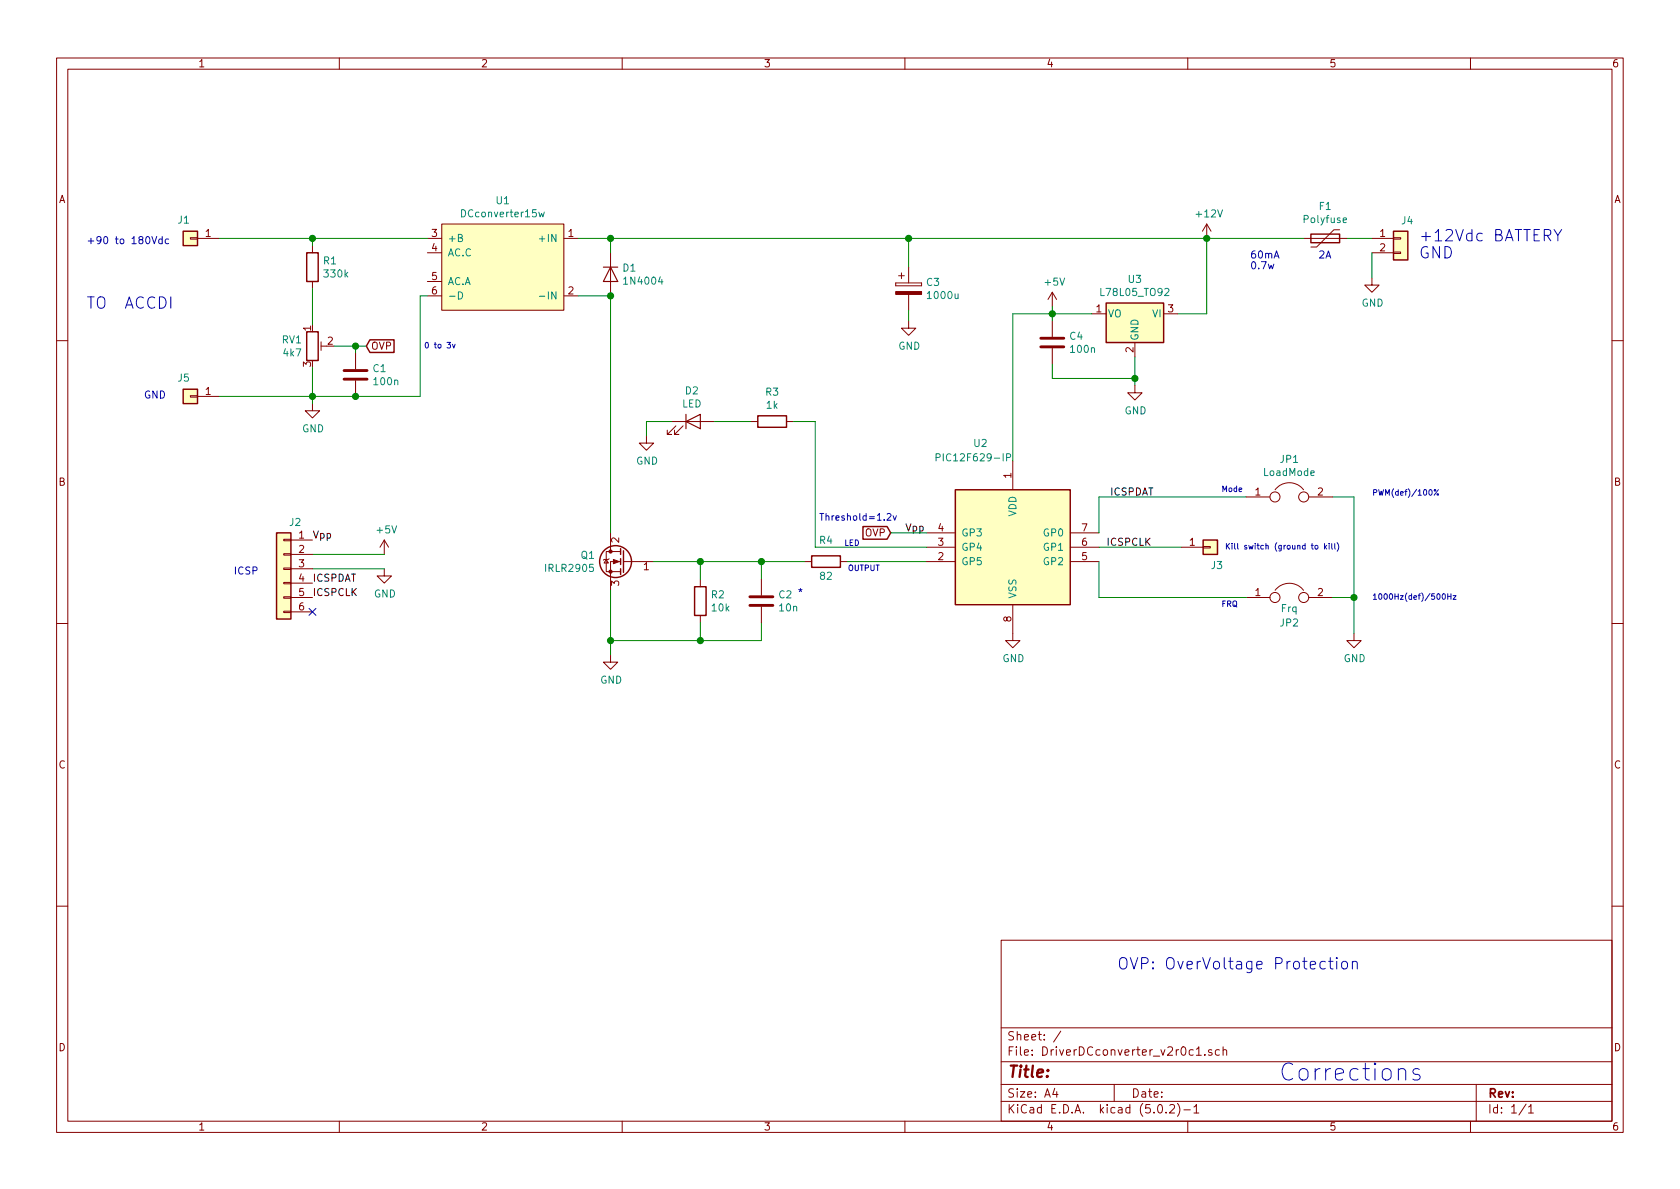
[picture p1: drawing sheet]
<svg xmlns="http://www.w3.org/2000/svg" width="297mm" height="210mm" viewBox="0 0 297 210" stroke-linecap="round" stroke-linejoin="round" font-family="sans-serif">
<g fill="none" stroke="#840000" stroke-width=".18">
<path d="M10 10.3h277v189.9h-277zM12 12.2h273v186.1h-273zM60 10.3v1.9M110 10.3v1.9M160 10.3v1.9M210 10.3v1.9M260 10.3v1.9M78.1 39.6h21.6v15.3h-21.6zM213.4 39.6l-.8 1.3M213.4 39.6v2.6M213.4 39.6l.7 1.3M33.7 42h1.2v.3h-1.2z"/>
<path d="M34.9 42.2h3.8M55.2 43.4v1.3M55.2 49.8v1.2M75.6 42.2h2.5M75.6 52.3h2.5M75.6 44.7h2.5M75.6 49.8h2.5M99.7 42.2h2.5M99.7 52.3h2.5M107.9 44.7v7.6M158.4 50v.5zM158.4 50.5h4.5z"/>
<path d="M158.4 50h4.5zM158.9 48.8h1M159.4 48.3v1M160.7 56.8v1.2h1.2l-1.2 1.3-1.3-1.3h1.3M160.7 47.2v2.8M160.7 52.1v2.8M162.9 50v.5zM186.1 51.7v2.5M186.1 56.8v2.8M186.1 51.7l-.8 1.3M186.1 51.7l.7 1.3M193 55.5h2.6"/>
<path d="M205.7 55.5h2.6M230.5 42.2h7.6M236.9 40.6h-1.1l-3 3.1h-1M242.6 49.1v1.3h1.2l-1.2 1.3-1.3-1.3h1.3M242.6 42.2h3.8M242.6 44.7h3.8M246.4 44.6h1.2v.2h-1.2zM246.4 42h1.2v.3h-1.2zM10 60.2h2M33.7 70h1.2v.2h-1.2zM34.9 70.1h3.8M55.2 71.4v1.2h1.3l-1.3 1.3-1.2-1.3h1.2"/>
<path d="M56.8 60.4v1.6M56.8 61.2h1M62.9 62.5v2.8M62.9 67.3v2.8M114.3 77.1v1.3h1.3l-1.3 1.2-1.3-1.2h1.3M118.7 74.5h7.7M119.5 75.3l-1.5 1.5h.7h-.7v-.7M120.8 75.3l-1.5 1.5h.7h-.7v-.7M132.7 74.5h1.3M139.1 74.5h1.2M186.1 61.6v2.8M200.7 68.2v1.3h1.2l-1.2 1.2-1.3-1.2h1.3"/>
<path d="M200.7 60.6v2.5M285 60.2h2M50.2 97.9h1.2v.3h-1.2zM50.2 95.4h1.2v.2h-1.2zM51.4 95.5h3.8M51.4 98h3.8M67.9 95.5l-.7 1.3M67.9 95.5v2.5M67.9 95.5l.8 1.3M107.2 98.9l.4 .7h-.8zM107.7 98.8l-.1 .1h-.8l-.1 .2M107.9 97.5h-.7v3.6h2.5"/>
<path d="M107.9 97.5h1.8M107.9 94.2v3.3M109.7 99.3h-1.8v5.1M110.2 99.3h5.4M142.2 99.3h1.3M148.6 99.3h1.3M163.8 99.3h5.1M163.8 96.8h5.1M163.8 94.2h5.1M179.1 81.5v5.1M189.2 99.3h5.1M189.2 96.8h5.1"/>
<path d="M189.2 94.2h5.1M208.9 96.8h3.8M212.7 96.6h1.3v.3h-1.3zM220.3 87.9h4.2M225.5 86.6a3.2 3.2 0 0 1 5 0M231.4 87.9h4.2M10 110.3h2M50.2 108.1h1.2v.2h-1.2zM50.2 105.5h1.2v.3h-1.2zM50.2 103h1.2v.2h-1.2zM50.2 100.5h1.2v.2h-1.2zM51.4 105.7h3.8"/>
<path d="M51.4 100.6h3.8M51.4 103.1h3.8M51.4 108.2h3.8M67.9 100.6v1.2h1.3l-1.3 1.3-1.2-1.3h1.2M107.9 115.8v1.3h1.3l-1.3 1.3-1.2-1.3h1.2M123.8 102.5v1.3M123.8 108.8v1.3M134.6 102.5v2.8M134.6 107.3v2.8M179.1 106.9v6.4h1.2l-1.2 1.2-1.3-1.2h1.3M220.3 105.7h4.2M225.5 104.4a3.2 3.2 0 0 1 5 0"/>
<path d="M231.4 105.7h4.2M239.4 112v1.3h1.3l-1.3 1.2-1.3-1.2h1.3M285 110.3h2M10 160.2h2M177 166.3h108v32h-108zM285 160.2h2M60 198.3v1.9M110 198.3v1.9M160 198.3v1.9M177 194.8h108M177 191.8h108M177 187.8h108"/>
<path d="M177 181.8h108M186.5 192.5l-.4 1h1M186.8 193v1M187.6 182.3l-1.3 2M197 191.8v3M204.8 195.5l.4-.2a.94 .94 0 0 1 0 1.5 .79 .79 0 0 1-.4-1.3zM206.2 196.7v.1M206.8 195.5l.2-.2h.4l.2 .2 .1 .3-.1 .2-.8 .8h.9M208.2 195.1a1.71 1.71 0 0 1 0 2.3M209.3 196.3h1.2M210 198.3v1.9M211.1 195.8l.4-.5v1.5"/>
<path d="M211.1 196.8h.9M211.5 185.5l.5-.4v1.5M211.5 186.6h.9M213 186.5v.1M214.2 185.7a.37 .37 0 0 0-.5 .1v.2l.5 .2 .1 .1-.2 .3-.4-.1M215.6 185.7l-.4-.1-.3 .3 .1 .6 .2 .1 .4-.1M216.3 185.7a.37 .37 0 0 1 .6 .1v.8M216.3 185.1v1.5M260 198.3v1.9M261 191.8v6.5M269.8 195.2l-1.2 2M270.3 195.8l.4-.5v1.5"/>
<path d="M270.3 196.8h.8"/>
<circle cx="225.4" cy="87.9" r=".89"/>
<circle cx="230.5" cy="87.9" r=".89"/>
<circle cx="225.4" cy="105.7" r=".89"/>
<circle cx="230.5" cy="105.7" r=".89"/>
</g>
<g fill="#ffffc2" stroke="#ffffc2" stroke-width=".18">
<path d="M78.1 39.6h21.6v15.3h-21.6z"/>
<path d="M195.6 53.6h10.1v7h-10.1z"/>
<path d="M168.9 86.6h20.3v20.3h-20.3z"/>
<path d="M246.4 40.9h2.5v5.1h-2.5z"/>
<path d="M212.7 95.5h2.6v2.5h-2.6z"/>
<path d="M48.9 94.2h2.5v15.3h-2.5z"/>
<path d="M32.4 40.9h2.5v2.5h-2.5z"/>
<path d="M32.4 68.8h2.5v2.6h-2.5z"/>
</g>
<path d="M95.3 37.5l.2 .8 .3-.6 .2 .6 .2-.8M237.5 38.9l.6-.1-.1-.2-.3-.1-.2 .2v.6h.5M79.5 52.4h1M81.1 51.6a.64 .64 0 0 1 .7 .6 .64 .64 0 0 1-.7 .7zM95.4 52.4h.9M165.5 80.9l.6-.1 .1-.1v-.3l-.2-.2h-.5v1.3M178 80.9l.6-.1v-.4l-.1-.2h-.5v1.3" fill="none" stroke="#008484" stroke-width=".18"/>
<g fill="none" stroke="#840000" stroke-width=".25">
<path d="M32.4 40.9h2.5v2.5h-2.5zM54.2 44.7h2.1v5.1h-2.1zM54.2 58.7h2.1v5h-2.1zM195.6 53.6h10.1v7h-10.1zM231.8 41.4h5.1v1.5h-5.1zM246.4 40.9h2.5v5.1h-2.5zM32.4 68.8h2.5v2.6h-2.5zM65.4 60.1h4.3v2.2h-4.3l-.6-1.1zM134 73.5h5.1v2.1h-5.1zM48.9 94.2h2.5v15.3h-2.5zM109.7 97v1M109.7 98.8v1"/>
<path d="M110.2 97.4v3.8M143.5 98.3h5.1v2h-5.1zM152.6 93.1h4.2l.7 1.1-.7 1.1h-4.2zM168.9 86.6h20.3v20.3h-20.3zM212.7 95.5h2.6v2.5h-2.6zM109.7 100.6v1M122.8 103.8h2v5h-2z"/>
<circle cx="108.8" cy="99.3" r="2.82"/>
</g>
<g fill="#840000" stroke="#840000" stroke-width=".18">
<path d="M108.5 98.9l1 .4-1 .4z"/>
<path d="M158.4 51.6h4.5v.5h-4.5z"/>
<circle cx="107.9" cy="101.1" r=".28"/>
<circle cx="107.9" cy="97.5" r=".28"/>
</g>
<path d="M106.7 47.2h2.5M107.9 47.2l1.3 2.6h-2.5zM121.3 74.5l2.5-1.2v2.5zM121.3 73.3v2.5" fill="none" stroke="#840000" stroke-width=".2"/>
<g fill="none" stroke="#008400" stroke-width=".18">
<path d="M38.7 42.2h36.9M55.2 42.2v1.2M55.2 51v6.4M75.6 52.3h-1.3v17.8h-35.6M102.2 42.2h128.3M102.2 52.3h5.7v41.9M107.9 42.2v2.5M160.7 42.2v5M160.7 54.9v1.9M186.1 54.2v2.6M193 55.5h-13.9v26M213.4 42.2v13.3h-5.1"/>
<path d="M238.1 42.2h4.5M242.6 44.7v4.4M55.2 65v6.4M59.1 61.2h5.7M62.9 61.2v1.3M118.7 74.5h-4.4v2.6M126.4 74.5h6.3M140.3 74.5h3.8v22.3h19.7M186.1 64.4v2.5h14.6M200.7 63.1v5.1M55.2 98h12.7M115.6 99.3h26.6"/>
<path d="M123.8 99.3v3.2M134.6 99.3v3.2M149.9 99.3h13.9M157.5 94.2h6.3M194.3 99.3v6.4h26M194.3 96.8h14.6M220.3 87.9h-26v6.3M235.6 87.9h3.8v24.1M55.2 100.6h12.7M107.9 104.4v11.4M123.8 110.1v3.2M134.6 110.1v3.2h-26.7"/>
<path d="M235.6 105.7h3.8"/>
</g>
<g fill="#008400" stroke="#008400" stroke-width=".25">
<circle cx="108" cy="42.2" r=".51"/>
<circle cx="123.8" cy="99.3" r=".51"/>
<circle cx="134.6" cy="99.3" r=".51"/>
<circle cx="108" cy="113.3" r=".51"/>
<circle cx="123.8" cy="113.3" r=".51"/>
<circle cx="55.2" cy="42.2" r=".51"/>
<circle cx="186.1" cy="55.5" r=".51"/>
<circle cx="200.7" cy="66.9" r=".51"/>
<circle cx="108" cy="52.3" r=".51"/>
<circle cx="160.7" cy="42.2" r=".51"/>
<circle cx="55.2" cy="70.1" r=".51"/>
<circle cx="62.9" cy="61.2" r=".51"/>
<circle cx="239.4" cy="105.7" r=".51"/>
<circle cx="213.4" cy="42.2" r=".51"/>
<circle cx="62.9" cy="70.1" r=".51"/>
</g>
<path d="M184 59.8h4.1M60.8 67.1h4.1M60.8 65.5h4.1M184 61.3h4.1M132.6 107.1h4.1M132.6 105.5h4.1" fill="none" stroke="#840000" stroke-width=".51"/>
<g fill="none" stroke="#0000c2" stroke-width=".18">
<path d="M26.8 41.8l.5 1.3 .4-1.3M28.7 42.3h-.4l-.2 .2 .1 .5h.5M28.7 41.8v1.3M29.8 42.3h-.3l-.3 .2 .1 .5h.5M30.2 52.5v2M274.8 40.6l.6 1 .7-1M275.4 41.6v1M79 60.5h.7l-.4 .4 .3 .1v.4l-.1 .1-.5-.1M80 60.9l.2 .6 .3-.6M156.8 90.9l.5-.1 .2 .4-.7 .8h.7M157.9 91.2l.3 .8 .3-.8M231.8 96.4h.4"/>
<path d="M232 96.1v.8l.2 .2M232.5 96.5h.5l-.1 .5h-.4zM234.2 96.1v1M234.3 96.7l.3 .4M234.6 96.4l-.4 .4M235 96.1v.1M235 96.4v.7M235.5 96.1v.8l.1 .2M236 96.1v.8l.1 .2M236.4 96a1.16 1.16 0 0 1 0 1.5M252.7 86.7l.2-.1a.48 .48 0 0 1 .3 .5 .48 .48 0 0 1-.4 .4l-.2-.3zM254.1 87.3l.2 .1-.1 .2z"/>
<path d="M254.3 86.6l-.7 1M255.1 105.1l.1-.1a.53 .53 0 0 1 .4 .5 .53 .53 0 0 1-.4 .5l-.2-.4zM256 105v1M256 105.5h.5M256.5 105v1M256.9 105.3h.6l-.6 .7h.6M234.9 170h.8M235.2 169.3v1.7l.1 .2 .4 .1M236.3 169.3l-.1 .1h.2l-.1-.1v.2M236.3 170v1.3M237.3 170.2a.55 .55 0 0 1 .5-.2 .55 .55 0 0 1 .5 .4v.6a.54 .54 0 0 1-.6 .4 .54 .54 0 0 1-.5-.4zM239.1 170.2a.52 .52 0 0 1 .8-.1l.1 1.2"/>
<path d="M239.1 170v1.3M251 189.1l-.3-.1h-.5l-.2 .1-.2 .3 .2 .4 1 .3 .1 .3-.1 .4-.3 .2h-.6l-.3-.2"/>
<circle cx="253.7" cy="86.7" r=".14"/>
</g>
<path d="M54.6 107.6l1.3 1.2M55.9 107.6l-1.3 1.2" fill="none" stroke="#000084" stroke-width=".18"/>
<text font-size="4.2" fill="#0000c2" x="226.1" y="191.1">Corrections</text>
<g font-size="2.8" fill="#0000c2">
<text x="250.8" y="42.7">+12Vdc BATTERY</text>
<text x="250.8" y="45.7">GND</text>
<text x="15.2" y="54.6">TO ACCDI</text>
<text x="197.5" y="171.4">OVP: OverVoltage Protection</text>
</g>
<text font-size="2.8" fill="#840000" x="178" y="190.5">Title:</text>
<g font-size="2.1" fill="#840000">
<text x="178" y="184">Sheet: /</text>
<text x="178" y="186.7">File: DriverDCconverter_v2r0c1.sch</text>
<text x="178" y="196.9">KiCad E.D.A. kicad (5.0.2)-1</text>
<text x="178" y="194.1">Size: A4</text>
<text x="200" y="194.1">Date:</text>
<text x="263" y="194.1">Rev:</text>
<text x="263" y="196.9">Id: 1/1</text>
</g>
<g font-size="1.8" fill="#840000">
<text x="35" y="11.9">1</text>
<text x="85" y="11.9">2</text>
<text x="135" y="11.9">3</text>
<text x="185" y="11.9">4</text>
<text x="235" y="11.9">5</text>
<text x="285" y="11.9">6</text>
<text x="10.4" y="35.9">A</text>
<text x="285.4" y="35.9">A</text>
<text x="36.3" y="41.9">1</text>
<text x="76.4" y="41.9">3</text>
<text x="100.5" y="41.9">1</text>
<text x="244" y="41.9">1</text>
<text x="76.4" y="44.4">4</text>
<text x="244" y="44.4">2</text>
<text x="76.4" y="49.5">5</text>
<text x="76.4" y="52.1">6</text>
<text x="100.5" y="52.1">2</text>
<text x="55" y="58.5" transform="rotate(-90 55 58.5)">1</text>
<text x="193.8" y="55.2">1</text>
<text x="206.5" y="55.2">3</text>
<text x="55" y="64.9" transform="rotate(-90 55 64.9)">3</text>
<text x="57.9" y="61">2</text>
<text x="65.6" y="61.8">OVP</text>
<text x="200.4" y="62.3" transform="rotate(-90 200.4 62.3)">2</text>
<text x="36.3" y="69.8">1</text>
<text x="10.4" y="85.9">B</text>
<text x="178.8" y="84.6" transform="rotate(-90 178.8 84.6)">1</text>
<text x="221.9" y="87.6">1</text>
<text x="233" y="87.6">2</text>
<text x="285.4" y="85.9">B</text>
<text x="52.9" y="95.2">1</text>
<text x="109.5" y="96" transform="rotate(-90 109.5 96)">2</text>
<text x="153" y="94.9">OVP</text>
<text x="165.9" y="94">4</text>
<text x="191.3" y="94">7</text>
<text x="52.9" y="97.8">2</text>
<text x="52.9" y="100.3">3</text>
<text x="113.8" y="100.8">1</text>
<text x="165.9" y="99.1">2</text>
<text x="165.9" y="96.5">3</text>
<text x="191.3" y="99.1">5</text>
<text x="191.3" y="96.5">6</text>
<text x="210.3" y="96.5">1</text>
<text x="52.9" y="102.9">4</text>
<text x="52.9" y="105.4">5</text>
<text x="52.9" y="107.9">6</text>
<text x="109.5" y="103.6" transform="rotate(-90 109.5 103.6)">3</text>
<text x="221.9" y="105.4">1</text>
<text x="233" y="105.4">2</text>
<text x="178.8" y="110" transform="rotate(-90 178.8 110)">8</text>
<text x="10.4" y="135.9">C</text>
<text x="285.4" y="135.9">C</text>
<text x="10.4" y="185.9">D</text>
<text x="285.4" y="185.9">D</text>
<text x="35" y="199.9">1</text>
<text x="85" y="199.9">2</text>
<text x="135" y="199.9">3</text>
<text x="185" y="199.9">4</text>
<text x="235" y="199.9">5</text>
<text x="285" y="199.9">6</text>
</g>
<g font-size="1.8" fill="#008484">
<text x="31.5" y="39.5">J1</text>
<text x="81.9" y="38.4">DCconverter15w</text>
<text x="87.8" y="36.1">U1</text>
<text x="211.7" y="38.4">+12V</text>
<text x="230.6" y="39.4">Polyfuse</text>
<text x="233.3" y="37.1">F1</text>
<text x="247.9" y="39.7">J4</text>
<text x="57.2" y="46.8">R1</text>
<text x="79.1" y="42.8">+B</text>
<text x="79.1" y="45.3">AC.C</text>
<text x="95.9" y="42.8">+IN</text>
<text x="57.5" y="49.1">330k</text>
<text x="79.1" y="50.4">AC.A</text>
<text x="96.3" y="53">-IN</text>
<text x="110.2" y="48">D1</text>
<text x="110.6" y="50.3">1N4004</text>
<text x="163.9" y="50.6">C3</text>
<text x="164.2" y="52.9">1000u</text>
<text x="184.8" y="50.5">+5V</text>
<text x="194.9" y="52.3">L78L05_TO92</text>
<text x="199.5" y="50">U3</text>
<text x="195.8" y="56.1">VO</text>
<text x="203.8" y="56.1">VI</text>
<text x="240.7" y="54.2">GND</text>
<text x="49.9" y="60.7">RV1</text>
<text x="50.2" y="63">4k7</text>
<text x="66" y="65.8">C1</text>
<text x="158.8" y="61.8">GND</text>
<text x="189.2" y="60.1">C4</text>
<text x="189.4" y="62.4">100n</text>
<text x="201.3" y="60.3" transform="rotate(-90 201.3 60.3)">GND</text>
<text x="31.5" y="67.5">J5</text>
<text x="66.2" y="68.1">100n</text>
<text x="121.2" y="69.7">D2</text>
<text x="135.4" y="70">R3</text>
<text x="53.4" y="76.4">GND</text>
<text x="120.6" y="72.1">LED</text>
<text x="135.6" y="72.3">1k</text>
<text x="198.8" y="73.3">GND</text>
<text x="112.5" y="82.2">GND</text>
<text x="166.5" y="81.6">PIC12F629-IP</text>
<text x="172.2" y="79">U2</text>
<text x="226.4" y="81.9">JP1</text>
<text x="223.5" y="84.2">LoadMode</text>
<text x="51.2" y="93">J2</text>
<text x="66.7" y="94.3">+5V</text>
<text x="169.9" y="94.9">GP3</text>
<text x="179.7" y="91.4" transform="rotate(-90 179.7 91.4)">VDD</text>
<text x="184.7" y="94.9">GP0</text>
<text x="96.7" y="101.1">IRLR2905</text>
<text x="102.8" y="98.8">Q1</text>
<text x="144.9" y="96.2">R4</text>
<text x="169.9" y="99.9">GP5</text>
<text x="169.9" y="97.4">GP4</text>
<text x="184.7" y="99.9">GP2</text>
<text x="184.7" y="97.4">GP1</text>
<text x="214.2" y="100.6">J3</text>
<text x="66.1" y="105.7">GND</text>
<text x="125.8" y="105.8">R2</text>
<text x="145.1" y="102.5">82</text>
<text x="179.7" y="105.9" transform="rotate(-90 179.7 105.9)">VSS</text>
<text x="125.9" y="108.1">10k</text>
<text x="137.9" y="108.1">10n</text>
<text x="226.4" y="110.8">JP2</text>
<text x="226.5" y="108.2">Frq</text>
<text x="177.2" y="117.1">GND</text>
<text x="237.6" y="117.1">GND</text>
<text x="106.1" y="120.9">GND</text>
</g>
<g font-size="1.8" fill="#0000c2">
<text x="15.2" y="43.2">+90 to 180Vdc</text>
<text x="221" y="45.7">60mA</text>
<text x="221" y="47.6">0.7w</text>
<text x="233" y="45.7">2A</text>
<text x="25.4" y="70.5">GND</text>
<text x="41.3" y="101.6">ICSP</text>
<text x="137.7" y="105.8">C2 *</text>
</g>
<g font-size="1.8">
<text x="196.2" y="87.6">ICSPDAT</text>
<text x="55.2" y="95.2">Vpp</text>
<text x="160" y="94">Vpp</text>
<text x="195.6" y="96.5">ICSPCLK</text>
<text x="55.2" y="102.9">ICSPDAT</text>
<text x="55.2" y="105.4">ICSPCLK</text>
</g>
<text font-size="1.7" fill="#0000c2" x="144.8" y="92.1">Threshold=1.2v</text>
<g font-size="1.4" fill="#0000c2">
<text x="74.9" y="61.6">0 to 3v</text>
<text x="215.9" y="87">Mode</text>
<text x="242.6" y="87.6">PWM(def)/100%</text>
<text x="149.2" y="96.5">LED</text>
<text x="149.9" y="101">OUTPUT</text>
<text x="216.5" y="97.1">Kill switch (ground to kill)</text>
<text x="215.9" y="107.3">FRQ</text>
<text x="242.6" y="106">1000Hz(def)/500Hz</text>
</g>
</svg>
